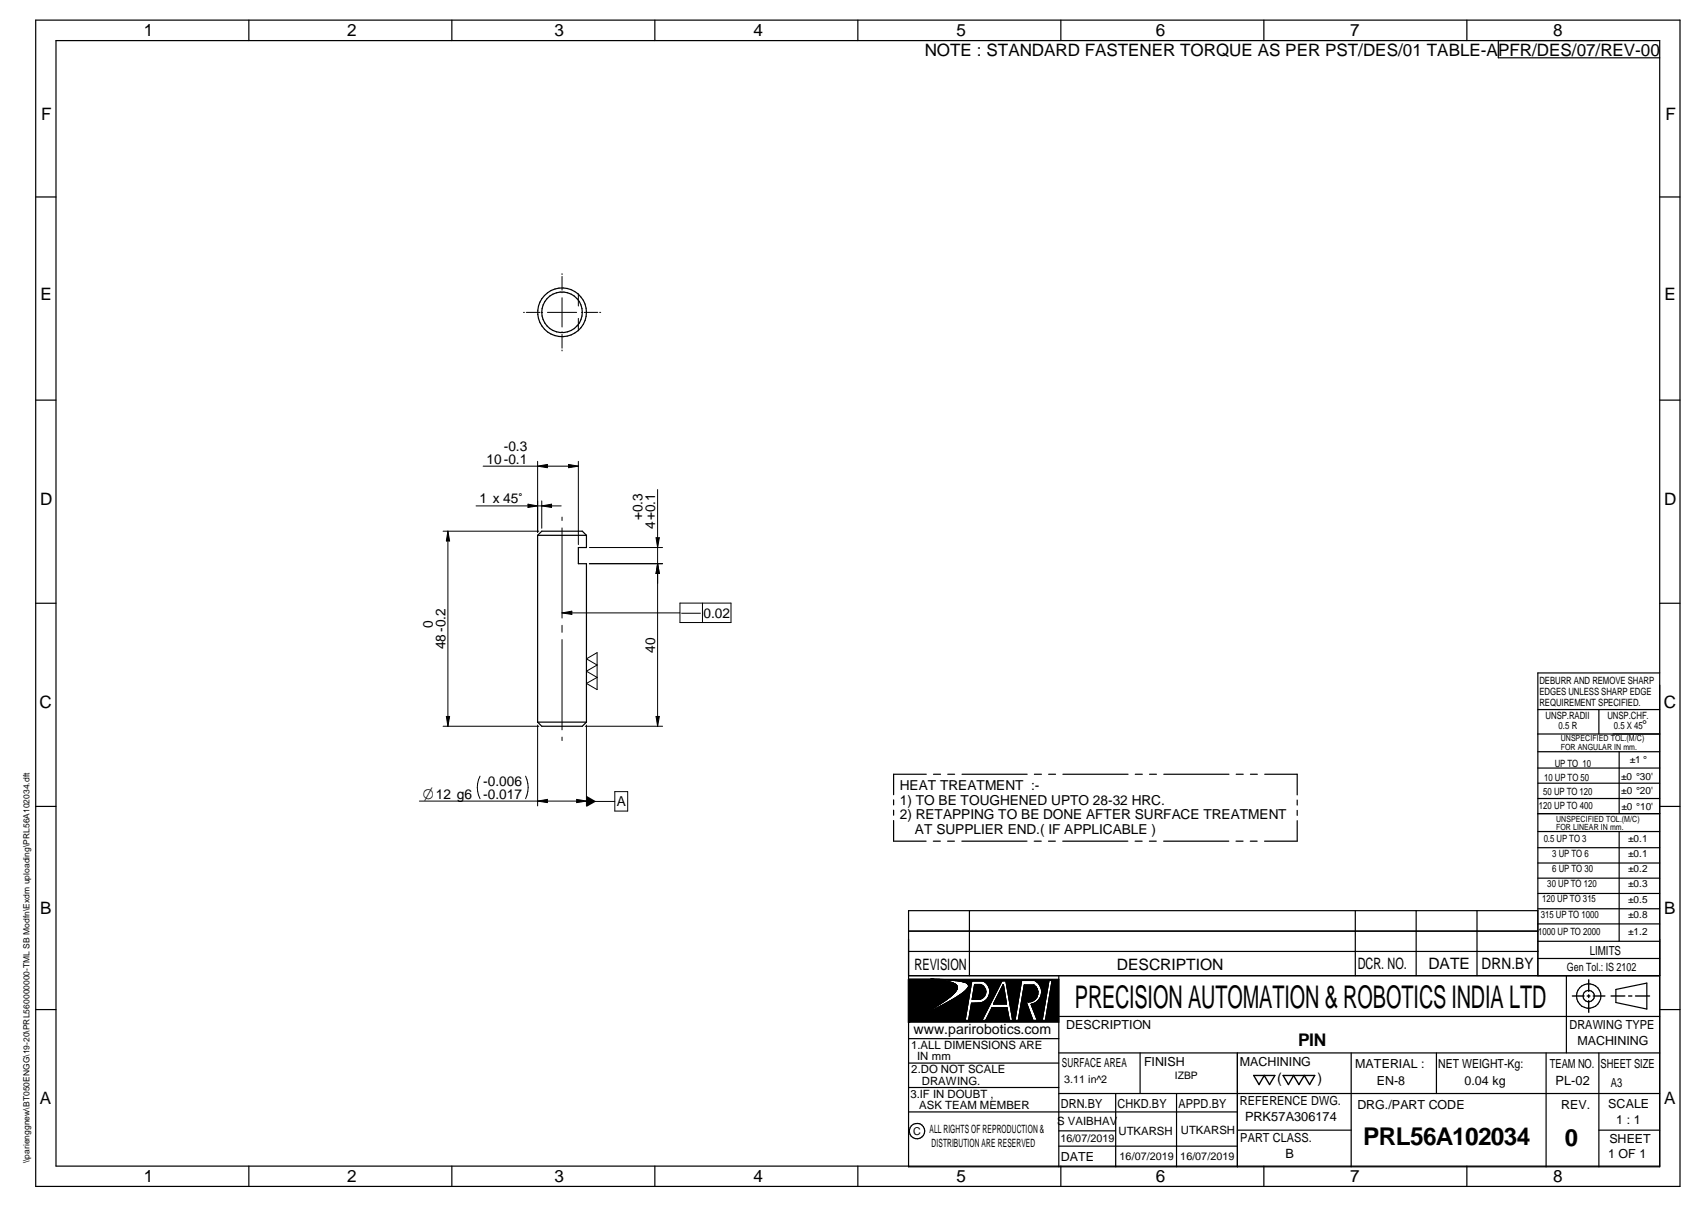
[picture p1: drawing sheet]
<svg xmlns="http://www.w3.org/2000/svg" width="420mm" height="297mm" viewBox="0 0 420 297" stroke-linecap="round" stroke-linejoin="round" font-family="sans-serif">
<g fill="none" stroke="#000" stroke-width=".34">
<path d="M226.3 250.1l-2.5 1.4M226.9 249.8l-.5 .3M228.3 249.3l-4.5 2.2M228.3 249.3l-.8 .4M228.3 249l-.8 .4M229.3 241l1.5 .2M229.3 241l4.3 .6M229.3 241l5.6 .3M230.8 241.2l.5 .1M230.8 241.2l1 .1M231 247.4l-7.2 4.1M231.4 247.1l-.2 .2"/>
<path d="M231.7 247.6l-.6 .3M231.8 241.3l.5 .1M231.8 241.3l1.8 .3M232.9 246.1l-1.3 .9M232.9 246.1l-4.3 2.7M233.3 241.1l.3 .1M233.6 241.6l1.3 .4M233.6 241.2l1.2 .1M233.6 241.2l-9.8-.2v10.5M233.8 241.7h.2M234.3 241.8l1 .5 .4 .5M234.5 244.9l-1.6 1.2"/>
<path d="M234.7 244.7l-.1 .1M234.8 241.3l3.1 .5M234.9 241.3l2.8 .4M234.9 242l.1 .1M234.9 242.1l.6 .3M235.4 243.8l-1.1 1.2-1.4 1.1M235.4 243.8l-.4 .5M235.5 243.6l-.1 .2M235.6 242.5l.1 .3M235.6 243.5l-.1 .1M235.7 243.4l-.2 .2M235.7 243.4l-.3 .4"/>
<path d="M235.7 242.8v.6M236 245.2l-3.3 1.9-4.4 2.2M236 245.2l-6.1 3.4-6.1 2.9M236.8 244.6l-.8 .6M237.5 244.1l-.7 .5M237.7 241.7l.6 .3 .3 .4M237.7 241.7l.2 .1M237.9 241.8l.1 .1M237.9 241.8l.5 .3M238.1 243.5l-.6 .6M238.5 242.1l.1 .4M238.6 242.7l-.3 .6-.8 .8"/>
<path d="M238.6 242.4l-.4 1M239.3 241.4h2.8a2.91 2.91 0 0 1 1.7 2.9 2.91 2.91 0 0 1-2.2 2.5l-2.3 .1-.7 4.3h-1zM240.1 242.3h1.4a1.85 1.85 0 0 1 1.2 2 1.85 1.85 0 0 1-1.7 1.6h-1.5zM246.7 241.3h1.1l1.7 9.9h-.9l-.6-3.2h-3.7l-1.5 3.2h-1zM247.1 242.4l.8 4.7h-3.2zM251.6 241.3h3.2a3.2 3.2 0 0 1 1.7 3.2 3.2 3.2 0 0 1-2.5 2.7l1.6 4h-1.2l-1.8-4.8a2.25 2.25 0 0 0 2.8-1.1 2.25 2.25 0 0 0-.8-2.9h-2.3l-1.5 8.8h-.9zM258.3 241.3h.9l-1.7 9.9h-.9zM387.3 245.1h2.8M390.9 245.1h.7M391.3 241.1v2.9M391.3 244.8v.7M391.3 246.3v2.8"/>
<path d="M392.4 245.1h2.9M396.8 245.1h3.4M401.1 245.1h.8M402.8 245.1h3.5M308.8 264.7h5.2l-1.3 2.2-1.3-2.2-1.3 2.2zM316 264.7h7.8l-1.3 2.2-1.3-2.2-1.3 2.2-1.3-2.2-1.3 2.2z"/>
</g>
<g fill="#000">
<path d="M132.4 114.7l2.4-.4v.8zM140 114.3l2.4 .4-2.4 .4zM110.3 130.7l.4 2.4h-.8zM130 124.1l2.4 .4-2.4 .4zM133.4 124.5l2.4-.4v.8zM161.6 132.3h.8l-.4 2.4zM138.4 150.8l2.4-.4v.8zM162 138.7l.4 2.4h-.8zM109.9 176.3h.8l-.4 2.4zM161.6 176.3h.8l-.4 2.4zM132.4 197.1l2.4-.4v.8zM142 196.7l2.4 .4-2.4 .4z"/>
<path d="M144.4 195.8l2.4 1.4-2.4 1.4zM247.1 242.4l.8 4.7h-3.2z"/>
<path d="M223.8 241h5.5l4.1 .6a2.41 2.41 0 0 1 2.3 1.4v.1a7.3 7.3 0 0 1-3.4 3.4l-8.5 5z" fill-rule="evenodd"/>
<path d="M229.3 241l7.2 .4 1.7 .5 .3 .3 .1 .5-1.1 1.4-2.4 1.6-5.6 3.1-5.7 2.7h37v-10.5zM239.3 241.4h2.8a2.91 2.91 0 0 1 1.7 2.9 2.91 2.91 0 0 1-2.2 2.5l-2.3 .1-.7 4.3h-1zM251.6 241.3h3.2a3.2 3.2 0 0 1 1.7 3.2 3.2 3.2 0 0 1-2.5 2.7l1.6 4h-1.2l-1.8-4.8a2.25 2.25 0 0 0 2.8-1.1 2.25 2.25 0 0 0-.8-2.9h-2.3l-1.5 8.8h-.9zM258.3 241.3h.9l-1.7 9.9h-.9zM246.7 241.3h1.1l1.7 9.9h-.9l-.6-3.2h-3.7l-1.5 3.2h-1z" fill-rule="evenodd"/>
<path d="M240.1 242.3h1.4a1.85 1.85 0 0 1 1.2 2 1.85 1.85 0 0 1-1.7 1.6h-1.5z" fill-rule="evenodd"/>
</g>
<circle cx="238.4" cy="242.1" r=".17" fill="#000"/>
<g fill="none" stroke="#000" stroke-width=".3">
<path d="M8.8 5h405v287h-405zM61.3 5v5M111.3 5v5M161.3 5v5M211.3 5v5M261.3 5v5M311.3 5v5M361.3 5v5M369 10v4.2h39.8M8.8 48.5h5M408.8 48.5h5M8.8 98.5h5"/>
<path d="M408.8 98.5h5M132.4 131.7h12M132.4 131.7l1-1h10l1 1M132.4 131.7v46M144.4 131.7v3h-2v4h2v39M8.8 148.5h5M408.8 148.5h5M132.4 177.7h12M132.4 177.7l1 1h10l1-1M378.7 174.6h30.1M393.8 174.6v6M408.8 165.6h-30.1v74.5"/>
<path d="M8.8 198.5h5M220.1 196.8v1.3M220.1 199.4v1.2M228.1 190.5h-8v5.1M229.9 190.5h1.7M233.4 190.5h1.7M236.9 190.5h16.1M254.8 190.5h1.7M258.3 190.5h1.7M261.8 190.5h16M279.6 190.5h1.7M283.1 190.5h1.7"/>
<path d="M286.6 190.5h16.1M304.5 190.5h1.7M308 190.5h1.7M311.5 190.5h8v5.1M319.5 196.9v1.2M319.5 199.4v1.3M378.7 185h30.1M378.7 189h30.1M378.7 192.7h30.1M378.7 196.5h30.1M378.7 180.6h30.1M398.8 185v15.2"/>
<path d="M408.8 198.5h5M220.1 201.9v5.1h8M229.9 207h1.7M233.4 207h1.7M236.9 207h16M254.7 207h1.7M258.2 207h1.7M261.7 207h16.1M279.6 207h1.7M283.1 207h1.7M286.6 207h16M304.4 207h1.7"/>
<path d="M307.9 207h1.7M319.5 202v5h-8.1M378.7 200.2h30.1M378.7 204.6h30.1M378.7 208.6h30.1M378.7 212.4h30.1M378.7 216.1h30.1M378.7 219.9h30.1M398.8 204.6v27M223.8 229.2h154.9M223.8 234.1h154.9M238.7 224.1v16"/>
<path d="M333.8 224.1v16M348.8 224.1v16M363.8 224.1v16M378.7 224.1h-154.9v63h185v-277.1h-395v277h395M378.7 223.6h30.1M378.7 227.4h30.1M378.7 231.6h30.1M378.7 235.9h30.1M8.8 248.5h5M223.8 251.5h37M223.8 241h37M223.8 255.6h37"/>
<path d="M223.8 240.1h185M260.8 240.1v47M260.8 250.1h148M260.8 259.1h148M280.8 259.1v10M304.7 259.1v28M332.8 259.1v28M353.8 259.1v10M380.8 259.1v28M385.8 240.1v19M393.8 259.1v28M398 243.5l7.6-1.6v6.4l-7.6-1.6z"/>
<path d="M408.8 248.5h5M223.8 273.6h80.9M223.8 267.6h37M223.8 261.6h37M260.8 278.3h14M260.8 269.1h148M274.8 269.1v18M289.8 269.1v18M304.7 278.1h28.1M393.8 278.1h15M61.3 287v5M111.3 287v5"/>
<path d="M161.3 287v5M211.3 287v5M260.8 282.1h43.9M261.3 287v5M311.3 287v5M361.3 287v5"/>
<circle cx="138.4" cy="76.9" r="5"/>
<circle cx="138.4" cy="76.9" r="6"/>
<circle cx="391.3" cy="245.1" r="2.99"/>
<circle cx="391.3" cy="245.1" r="1.39"/>
<circle cx="225.8" cy="278.3" r="1.9"/>
</g>
<g fill="none" stroke="#000" stroke-width=".25">
<path d="M128.9 76.9h.2M129.6 76.9h3.4M133.5 76.9h.1M134.8 76.9h7.2M138.4 67.4v.2M138.4 68v3.4M138.4 71.9v.2M138.4 73.3v7.2M142.4 72.4v2.9M142.4 78.4v2.9M143.2 76.9h.2M143.9 76.9h3.3"/>
<path d="M147.7 76.9h.2M138.4 81.7v.1M138.4 82.3v3.4M138.4 86.1v.3M119 114.7h23.4M132.4 113.5v17.5M132.4 114.7l2.4-.4v.8zM140 114.3l2.4 .4-2.4 .4zM142.4 113.5v20.5M109.1 130.7h23.6M110.3 130.7l.4 2.4h-.8zM110.3 130.7v48"/>
<path d="M117.3 124.5h20.9M130 124.1l2.4 .4-2.4 .4zM133.4 123.3v6.7M133.4 124.5l2.4-.4v.8zM138.4 127.3v.8M138.4 129.9v22.2M145.1 138.7h18.1M145.1 134.7h18.1M161.6 132.3h.8l-.4 2.4zM162 138.7l.4 2.4h-.8zM162 120.5v58.2M138.4 153.9v1.7"/>
<path d="M138.4 157.4v22.2M138.4 150.8h29.1M138.4 150.8l2.4-.4v.8zM167.5 148.4h12.5v4.8h-12.5zM173 148.4v4.8M109.1 178.7h23.6M109.9 176.3h.8l-.4 2.4zM132.4 178.4v19.9M144.1 178.7h19.1M144.4 178.4v19.9M144.4 162.1l2.7-1.5v9.1l-2.7-1.5 2.7-1.5-2.7-1.5 2.7-1.5zM161.6 176.3h.8l-.4 2.4z"/>
<path d="M103.3 197.1h41.1M118.2 191a6 6 0 0 0 0 5.6M129.4 191a6.4 6.4 0 0 1 0 5.6M132.4 197.1l2.4-.4v.8zM138.4 181.4v.8M142 196.7l2.4 .4-2.4 .4zM144.4 197.2h7M151.4 194.8h3.2v4.8h-3.2z"/>
</g>
<text font-size="7.7" x="264.7" y="248.1">PRECISION AUTOMATION &amp; ROBOTICS INDIA LTD</text>
<text font-size="6" x="335.7" y="281.7">PRL56A102034</text>
<text font-size="5.9" x="385.4" y="282.1">0</text>
<text font-size="4.3" x="319.7" y="257.4">PIN</text>
<g font-size="4.2">
<text x="35.4" y="9">1</text>
<text x="85.5" y="8.9">2</text>
<text x="136.6" y="9">3</text>
<text x="185.6" y="9">4</text>
<text x="235.6" y="9">5</text>
<text x="284.6" y="8.8">6</text>
<text x="332.6" y="9">7</text>
<text x="382.6" y="9">8</text>
<text x="227.7" y="13.8">NOTE : STANDARD FASTENER TORQUE AS PER PST/DES/01 TABLE-A</text>
<text x="369" y="13.7">PFR/DES/07/REV-00</text>
<text x="10.1" y="29.6">F</text>
<text x="410.2" y="29.6">F</text>
<text x="9.9" y="73.9">E</text>
<text x="409.9" y="73.9">E</text>
<text x="9.9" y="124.2">D</text>
<text x="409.9" y="124.2">D</text>
<text x="9.7" y="174.3">C</text>
<text x="409.7" y="174.3">C</text>
<text x="9.9" y="225">B</text>
<text x="409.8" y="225">B</text>
<text x="9.8" y="271.7">A</text>
<text x="409.8" y="271.7">A</text>
<text x="35.4" y="291">1</text>
<text x="85.5" y="290.9">2</text>
<text x="136.6" y="291">3</text>
<text x="185.6" y="291">4</text>
<text x="235.6" y="291">5</text>
<text x="284.6" y="290.8">6</text>
<text x="332.6" y="291">7</text>
<text x="382.6" y="291">8</text>
</g>
<g font-size="3.9">
<text x="225.2" y="238.8">REVISION</text>
<text x="275.1" y="238.8">DESCRIPTION</text>
<text x="334.4" y="238.6">DCR. NO.</text>
<text x="351.8" y="238.6">DATE</text>
<text x="364.9" y="238.5">DRN.BY</text>
</g>
<g font-size="3.7">
<text x="167.7" y="152">t</text>
<text x="104.1" y="196.6">O12 g6</text>
</g>
<g font-size="3.5">
<text x="224.9" y="254.5">www.parirobotics.com</text>
<text x="314.5" y="266.6">(</text>
<text x="324.5" y="266.6">)</text>
</g>
<g font-size="3.4">
<text x="124.1" y="111">-0.3</text>
<text x="119.8" y="114.1">10-0.1</text>
<text x="118.1" y="123.9">1 x 45v</text>
<text x="158.2" y="128" transform="rotate(-90 158.2 128)">+0.3</text>
<text x="161.4" y="130.3" transform="rotate(-90 161.4 130.3)">4+0.1</text>
<text x="106.6" y="154.4" transform="rotate(-90 106.6 154.4)">0</text>
<text x="173.3" y="152">0.02</text>
<text x="109.7" y="159.8" transform="rotate(-90 109.7 159.8)">48-0.2</text>
<text x="161.4" y="160.6" transform="rotate(-90 161.4 160.6)">40</text>
<text x="119" y="193.4">-0.006</text>
<text x="119" y="196.6">-0.017</text>
<text x="221.6" y="194.5">HEAT TREATMENT :-</text>
<text x="151.9" y="198.4">A</text>
<text x="221.6" y="198.1">1) TO BE TOUGHENED UPTO 28-32 HRC.</text>
<text x="221.6" y="201.7">2) RETAPPING TO BE DONE AFTER SURFACE TREATMENT</text>
<text x="225.3" y="205.3">AT SUPPLIER END.( IF APPLICABLE )</text>
</g>
<g font-size="3.1">
<text x="404.4" y="179.5">°</text>
<text x="391.5" y="235.1">LIMITS</text>
<text x="262.6" y="253.2">DESCRIPTION</text>
<text x="386.5" y="253.2">DRAWING TYPE</text>
<text x="388.5" y="257.1">MACHINING</text>
<text x="261.5" y="262.5">SURFACE AREA</text>
<text x="281.8" y="262.4">FINISH</text>
<text x="305.4" y="262.4">MACHINING</text>
<text x="333.8" y="262.9">MATERIAL :</text>
<text x="354.2" y="262.9">NET WEIGHT-Kg:</text>
<text x="381.7" y="262.7">TEAM NO.</text>
<text x="394.2" y="262.7">SHEET SIZE</text>
<text x="339.1" y="267.1">EN-8</text>
<text x="360.7" y="267">0.04 kg</text>
<text x="383.1" y="267.1">PL-02</text>
<text x="396.7" y="267.5">A3</text>
<text x="261.3" y="272.8">DRN.BY</text>
<text x="275.2" y="272.7">CHKD.BY</text>
<text x="290.3" y="272.8">APPD.BY</text>
<text x="305.4" y="271.9">REFERENCE DWG.</text>
<text x="306.7" y="275.9">PRK57A306174</text>
<text x="334.3" y="272.9">DRG./PART CODE</text>
<text x="384.5" y="272.8">REV.</text>
<text x="396.1" y="272.7">SCALE</text>
<text x="305.5" y="281">PART CLASS.</text>
<text x="396.4" y="281.2">SHEET</text>
<text x="398.1" y="276.5">1 : 1</text>
<text x="261.3" y="285.8">DATE</text>
<text x="316.6" y="284.9">B</text>
<text x="396.1" y="284.9">1 OF 1</text>
</g>
<g font-size="2.8">
<text x="385.9" y="238.9">Gen Tol.: IS 2102</text>
<text x="224.4" y="258.1">1.ALL DIMENSIONS ARE</text>
<text x="225.9" y="260.9">IN mm</text>
<text x="224.4" y="264.2">2.DO NOT SCALE</text>
<text x="227.1" y="267">DRAWING.</text>
<text x="224.2" y="270.2">3.IF IN DOUBT ,</text>
<text x="226.4" y="273">ASK TEAM MEMBER</text>
<text x="228.9" y="278.8">ALL RIGHTS OF REPRODUCTION &amp;</text>
<text x="260.4" y="276.8">S VAIBHAV</text>
<text x="275.5" y="279.2">UTKARSH</text>
<text x="290.8" y="279.1">UTKARSH</text>
<text x="229.4" y="282.3">DISTRIBUTION ARE RESERVED</text>
</g>
<g font-size="2.7">
<text x="262.1" y="266.5">3.11 in^2</text>
<text x="224.9" y="279.4">C</text>
<text x="261.1" y="281">16/07/2019</text>
<text x="275.7" y="285.5">16/07/2019 16/07/2019</text>
</g>
<g font-size="2.5">
<text x="379.1" y="168.2">DEBURR AND REMOVE SHARP</text>
<text x="379.1" y="171">EDGES UNLESS SHARP EDGE</text>
<text x="379.1" y="173.7">REQUIREMENT SPECIFIED.</text>
<text x="380.7" y="177">UNSP.RADII</text>
<text x="383.9" y="179.5">0.5 R</text>
<text x="395.9" y="177">UNSP.CHF.</text>
<text x="397.5" y="179.4">0.5 X 45</text>
<text x="382.9" y="188.7">UP TO 10</text>
<text x="401.4" y="187.9">±1 °</text>
<text x="380.1" y="195.6">50 UP TO 120</text>
<text x="380.3" y="192.2">10 UP TO 50</text>
<text x="399.3" y="192.1">±0 °30'</text>
<text x="399.3" y="195.4">±0 °20'</text>
<text x="379" y="199.1">120 UP TO 400</text>
<text x="399.3" y="199.3">±0 °10'</text>
<text x="380.2" y="207.1">0.5 UP TO 3</text>
<text x="401" y="207.2">±0.1</text>
<text x="382.3" y="210.9">3 UP TO 6</text>
<text x="382.3" y="214.6">6 UP TO 30</text>
<text x="401" y="210.9">±0.1</text>
<text x="401" y="214.7">±0.2</text>
<text x="381.1" y="218.4">30 UP TO 120</text>
<text x="401" y="218.4">±0.3</text>
<text x="379.5" y="225.8">315 UP TO 1000</text>
<text x="379.8" y="222.1">120 UP TO 315</text>
<text x="401" y="222.2">±0.5</text>
<text x="401" y="225.9">±0.8</text>
<text x="378.8" y="230.1">1000 UP TO 2000</text>
<text x="401" y="230.2">±1.2</text>
<text x="289.4" y="265.6">IZBP</text>
</g>
<g font-size="2.1">
<text x="384.4" y="182.5">UNSPECIFIED TOL.(M/C)</text>
<text x="384.4" y="184.5">FOR ANGULAR IN mm.</text>
<text x="383.2" y="202.2">UNSPECIFIED TOL.(M/C)</text>
<text x="383.2" y="204.3">FOR LINEAR IN mm.</text>
<text x="7.2" y="286.3" transform="rotate(-90 7.2 286.3)">\\parienggnew\BT050ENGG\19-20\PRL560000000-TML SB Modfn\Exdm uploading\PRL56A102034.dft</text>
</g>
</svg>
